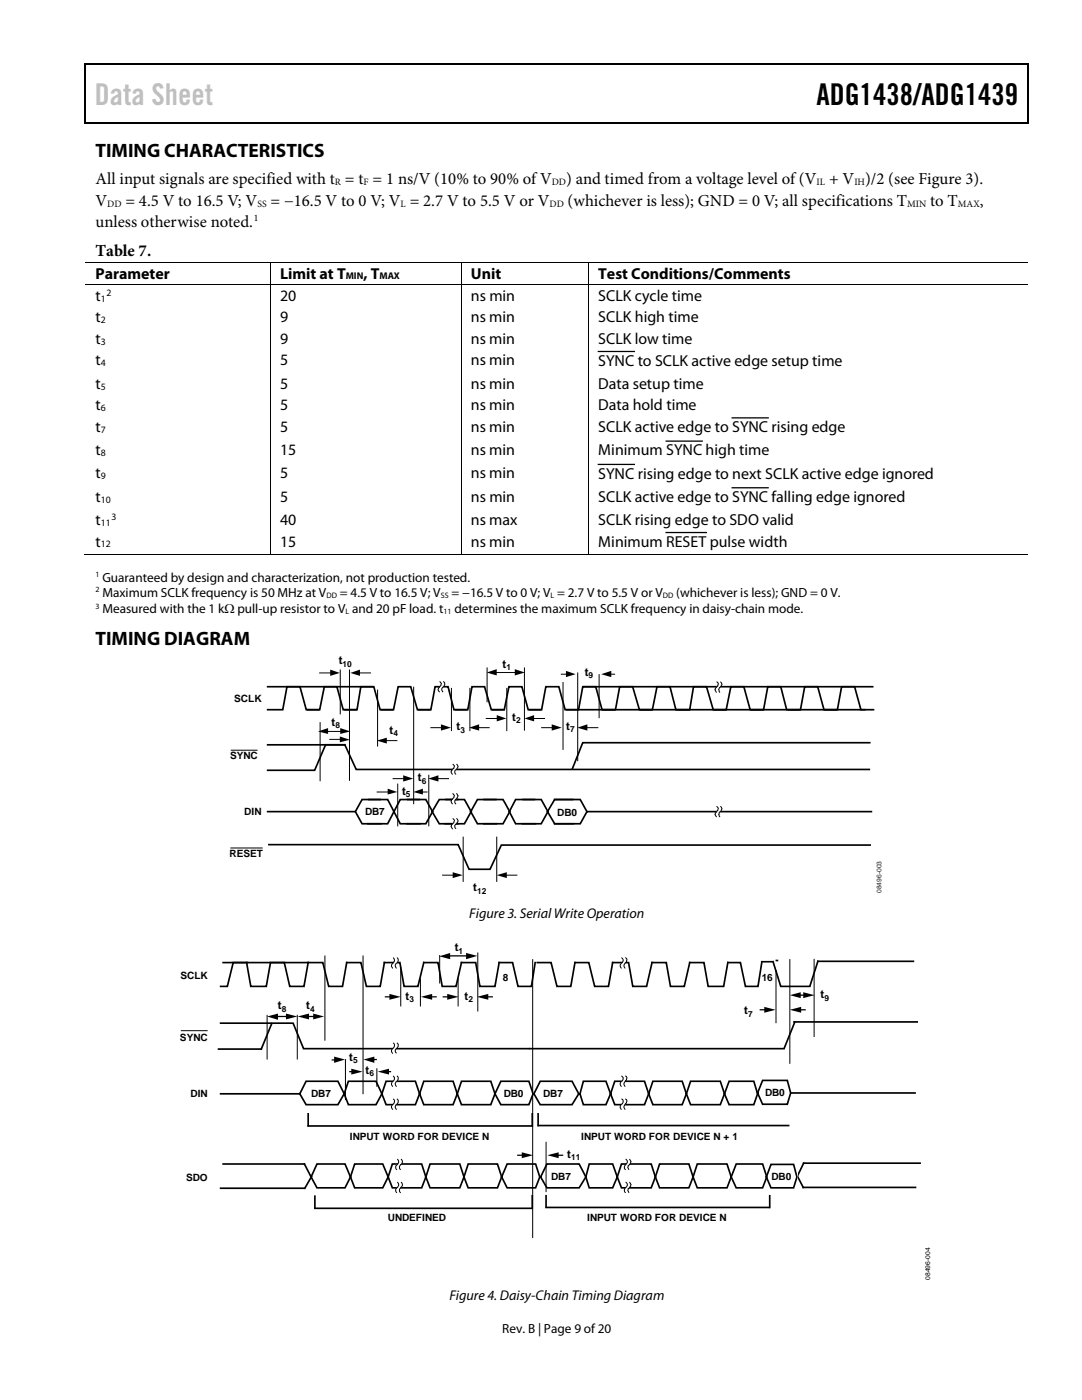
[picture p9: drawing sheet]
<svg xmlns="http://www.w3.org/2000/svg" width="216mm" height="279mm" viewBox="0 0 216 279" stroke-linecap="round" stroke-linejoin="round" font-family="sans-serif">
<g fill="#000">
<path d="M16.9 12.7h.2v1h-.2zM16.9 12.7h.2v.3h-.2zM82.5 12.7h.3v.3h-.3zM205.1 12.7h.2v1h-.2zM205.1 12.7h.2v.3h-.2zM16.9 24.4h.2v.3h-.2zM82.3 24.4h.2v.3h-.2zM205.1 24.4h.2v.3h-.2zM53.9 52.2h.2v.2h-.2zM53.9 56.8h.2v.1h-.2zM92 52.2h.1v.2h-.1zM92 56.8h.1v.1h-.1z"/>
<path d="M117.4 52.2h.2v.2h-.2zM117.4 56.8h.2v.1h-.2zM53.9 110.6h.2v.2h-.2zM92 110.6h.1v.2h-.1zM117.4 110.6h.2v.2h-.2zM65.9 133.6l1.9 .7-1.9 .6zM69.9 134.3l1.9-.7v1.3zM97.1 134.2l2-.6v1.2zM102.7 133.6l2 .6-2 .6zM112.9 133.9l2 .7-2 .5zM120 134.6l2-.7v1.2zM63.5 146l2-.7v1.2z"/>
<path d="M67.8 147l2 .6-2 .5zM67.9 145.3l2 .7-2 .5zM75.2 147.8l2-.6v1.2zM77.4 157.4l1.9 .7-1.9 .5zM80.5 154.7l2 .7-2 .6zM82.5 158.1l1.9-.7v1.2zM85.5 155.4l2-.7v1.3zM88 144.6l2 .6-2 .6zM93.6 145.2l2-.6v1.2zM99.1 142.7l1.9 .7-1.9 .6zM104.6 143.4l2-.7v1.3zM110.1 144.6l2 .6-2 .6z"/>
<path d="M115.2 145.2l2-.6v1.2zM90.3 174.1l2 .6-2 .5zM99.1 174.7l2-.6v1.1z"/>
</g>
<path d="M17 13.7v10.7M17.1 12.8h65.4M82.8 12.8h122.3M205.2 13.7v10.7M17.1 24.5h188M119.4 70.1h7.2M119.4 92.7h7.2M132.9 88h7.2M146.1 83.4h7.2M146.1 97.3h7.2M132.9 106.3h8" fill="none" stroke="#000" stroke-width=".25"/>
<g fill="none" stroke="#000" stroke-width=".2">
<path d="M17.1 52.3h36.8M17.1 56.9h36.8M54 52.4v4.4M54 56.9v53.7M54.1 52.3h37.9M54.1 56.9h37.9M92.1 52.4v4.4M92.1 56.9v53.7M92.1 52.3h25.3M92.1 56.9h25.3M117.5 52.4v4.4M117.5 56.9v53.7"/>
<path d="M117.6 52.3h87.5M117.6 56.9h87.5M16.9 110.7h37M54.1 110.7h37.9M92.1 110.7h25.3M117.6 110.7h87.5M63.8 134.3h2.5M67.9 133.7v8.8M69.7 133.7v22M71.4 134.3h2.5M75.3 137.7v11.2M82.5 137.1v23.3"/>
<path d="M90.1 137.4v8.4M93.8 137.4v8.4M97.2 133.3v6.8M98.6 134.2h4.5M101.1 137.4v8.4M104.6 133.3v12.4M112 134.6h1.3M112.3 136.2v13.4M115.3 134.3v17.5M119.5 134.6v8.6M121.6 134.6h1M46 149.7h5.4"/>
<path d="M63.9 144.2v11.6M65.1 146h3.2M65.8 147.6h2.4M75.3 158.1h2.4M76.7 147.8h2.5M78.4 155.4h2.6M79.4 156.5v8.3M84 158.1h1.2M85.6 154.7v10.1M86 145.2h2.3M87.1 155.4h2.4M95.1 145.2h2.5"/>
<path d="M97 143.4h2.5M106.2 143.4h2.5M108.1 145.2h2.4M116.8 145.2h2.5M88.3 174.7h2.4M92.4 167.1v8.8M99.1 167.1v8.8M100.8 174.7h2.3"/>
</g>
<g fill="none" stroke="#000" stroke-width=".33">
<path d="M53.4 137.1h20.9M116.5 137.1h57.6M53.4 141.6h3l.9-4.5h2.6l1.2 4.5h2.5M53.4 148.6h15.4M61.4 141.6h2.4l.9-4.5h2.5l1.3 4.5h2.6M68.8 141.6h2.4l.8-4.5h2.6l1.2 4.5h2.6M73.6 159.6h3.8l1.2 2.4M75.8 159.6h-3.6l-1.3 2.4h-17.5M76.1 141.6h2.4l.9-4.5h2.6l1.3 4.5h2.5M81.4 159.6h3.6l1.3 2.4-1.3 2.4h-3.8M83.5 141.6h2.5l.8-4.5h2.6l1.2 4.5h2.6M83.6 159.6h-3.7l-1.3 2.4"/>
<path d="M89 159.6h3.7l1.3 2.4-1.3 2.4h-3.9M90.9 141.6h2.4l.9-4.5h2.5l1.3 4.5h2.5M91.3 159.6h-3.7l-1.4 2.4 1.4 2.4h3.8M96.6 159.6h3.8l1.3 2.4-1.3 2.4h-3.9M98.3 141.6h2.3l.9-4.5h2.6l1.3 4.5h2.5M99 159.6h-3.7l-1.4 2.4 1.4 2.4h3.7M104.4 159.6h3.6l1.3 2.4-1.3 2.4h-3.8M105.6 141.6h2.5l.8-4.5h2.6l1.3 4.5h2.5M106.7 159.6h-3.8l-1.3 2.4 1.3 2.4h3.9M110.7 159.6h5.1l1.3 2.4M113.1 141.6h2.3l.9-4.5h2.6l1.2 4.5h2.5M114.3 159.6h-3.6l-1.5 2.4 1.5 2.4h3.7"/>
<path d="M115.5 141.6h57M120.4 141.6h2.4l.8-4.5h2.6l1.4 4.5h2.4M127.7 141.6h2.5l.9-4.5h2.6l1.2 4.5h2.6M135.2 141.6h2.4l.8-4.5h2.6l1.3 4.5h2.4M142.5 141.6h2.4l.9-4.5h2.6l1.3 4.5h2.5M149.9 141.6h2.5l.8-4.5h2.6l1.2 4.5h2.6M157.3 141.6h2.4l.9-4.5h2.6l1.2 4.5h2.5M164.7 141.6h2.4l.8-4.5h2.6l1.3 4.5h2.5M173.5 153.6h-102.4l-2.3-5h-3.8l-2.2 5.1h-9.4M173.5 148.2h-57.2l-2.1 5.3M53.7 168.6h37.7l2.2 4.9h4.2l2.2-4.8h73.6M70.9 162l1.3 2.4h3.8"/>
<path d="M78.6 162l-1.2 2.4h-4M78.6 162l1.3 2.4h3.9M173.9 162h-56.8l-1.3 2.4h-5.1"/>
</g>
<path d="M110.8 160.6h5v3.3h-5z" fill="#fff"/>
<g fill="none" stroke="#fff" stroke-width=".58">
<path d="M88.2 136a.76 .76 0 0 1-.2 1.2l-.2 .6 .3 .3M143.4 136.1a.68 .68 0 0 1-.2 1.1l-.1 .6 .2 .4M90.7 152.5a.68 .68 0 0 1-.1 1.1l-.2 .6 .3 .4M90.7 158.3a.76 .76 0 0 1-.1 1.3l-.2 .5 .3 .4M90.7 163.3a.68 .68 0 0 1-.1 1.2l-.2 .6 .3 .4M143.4 160.9a.76 .76 0 0 1-.2 1.2l-.1 .5 .2 .5M78.8 191.1l.2 .3a.91 .91 0 0 1-.4 1l-.1 .5 .3 .4M124.4 191.1a1.03 1.03 0 0 1-.3 1.5l.2 .7M78.8 214.7a.64 .64 0 0 1 .3 .6 .64 .64 0 0 1-.4 .6l-.2 .6 .3 .4M78.8 219.3a.64 .64 0 0 1 .3 .6 .64 .64 0 0 1-.4 .6l-.2 .5 .3 .5M78.8 208.1a.64 .64 0 0 1 .3 .6 .64 .64 0 0 1-.4 .6l-.2 .6 .3 .4M124.4 219.3a.68 .68 0 0 1-.1 1.2l-.2 .5 .2 .5"/>
<path d="M124.4 214.7a.68 .68 0 0 1-.1 1.2l-.2 .6 .2 .4M79.6 235.9a.8 .8 0 0 1-.2 1.3l-.1 .4 .3 .5M79.6 231.3a.8 .8 0 0 1-.2 1.3l-.1 .4 .3 .5M125.3 235.9a1.03 1.03 0 0 1-.4 1.5v.3l.3 .4M125.3 231.3a1.03 1.03 0 0 1-.4 1.5v.3l.3 .4"/>
</g>
<g fill="none" stroke="#000" stroke-width=".2">
<path d="M87.7 136a.8 .8 0 0 1-.2 1.3l-.1 .3 .3 .5M88.5 136a1.03 1.03 0 0 1-.3 1.5l.2 .6M143 136.1l.2 .1a.9 .9 0 0 1-.5 1.2v.2l.3 .6M143.7 136.1a.68 .68 0 0 1-.1 1.1l-.2 .4 .3 .6M90.3 152.5l.4 .3-.1 .5a.71 .71 0 0 0-.5 .6 .71 .71 0 0 0 .2 .7M90.3 158.3a.8 .8 0 0 1-.2 1.3l-.1 .4 .3 .5M91.1 152.5a.73 .73 0 0 1-.3 1.2l-.1 .5 .3 .4M91.1 158.3a.8 .8 0 0 1-.3 1.3l-.1 .5 .3 .4M46 169.2h6.4M90.3 163.3l.2 .2a.78 .78 0 0 1-.4 1.1l-.1 .3 .3 .6M91.1 163.3a.68 .68 0 0 1-.2 1.2l-.2 .6 .3 .3M143 160.9a.8 .8 0 0 1-.3 1.3v.4l.3 .5"/>
<path d="M143.7 160.9a.68 .68 0 0 1-.1 1.2l-.2 .5 .3 .5M64.8 190.7v17M72.4 190.7v27.7M78.5 191.1a1.03 1.03 0 0 1-.4 1.5l.3 .7M79.2 191.1a.68 .68 0 0 1-.2 1.2l-.1 .6 .2 .4M80 192.9v8M83.9 195.3v5.6M87.7 190.6v5.7M91.4 195.3v5.6M95.3 190.1v11.8M106.3 191.5v55.5M124 191.1l.3 .3a.91 .91 0 0 1-.5 1v.5l.2 .4"/>
<path d="M124.8 191.1l.2 .2a.97 .97 0 0 1-.4 1.1l-.1 .5 .3 .4M154.8 193.6v10.6M157.6 191.5v20.7M162.4 191.4v15.5M53.3 202.5v9M59.3 202.5v9M68.9 211.4v8.1M75.2 213.2v3.7M78.5 214.7a.68 .68 0 0 1-.2 1.2l-.2 .6 .3 .4M78.5 219.3a.68 .68 0 0 1-.2 1.2l-.2 .5 .3 .5M78.5 208.1a.68 .68 0 0 1-.2 1.2l-.2 .6 .3 .4M79.2 219.3a.68 .68 0 0 1-.2 1.2l-.1 .5 .2 .5"/>
<path d="M79.2 214.7a.68 .68 0 0 1-.2 1.2l-.1 .6 .2 .4M79.2 208.1a.68 .68 0 0 1-.2 1.2l-.1 .6 .2 .3M124 219.3a.64 .64 0 0 1 .3 .6 .64 .64 0 0 1-.4 .6l-.1 .5 .2 .5M124 214.7a.64 .64 0 0 1 .3 .6 .64 .64 0 0 1-.4 .6l-.1 .6 .2 .4M124.8 219.3l.3 .3-.1 .5a.87 .87 0 0 0-.2 1.4M124.8 214.7l.3 .3-.1 .5a.87 .87 0 0 0-.2 1.4M79.3 235.9a1.03 1.03 0 0 1-.3 1.5v.3l.2 .4M79.3 231.3a1.03 1.03 0 0 1-.3 1.5v.3l.2 .4M80 235.9a.76 .76 0 0 1-.1 1.2l-.2 .6 .3 .4M80 231.3a.76 .76 0 0 1-.1 1.3l-.2 .5 .3 .4M109 228v9.8M124.8 235.9l.3 .2a.91 .91 0 0 1-.4 1.1l-.1 .5 .2 .4"/>
<path d="M124.8 231.3l.3 .3a.91 .91 0 0 1-.4 1l-.1 .5 .2 .4M125.6 231.3a.8 .8 0 0 1-.3 1.3v.4l.2 .5M125.6 235.9a.8 .8 0 0 1-.3 1.3v.4l.2 .5"/>
</g>
<g fill="none" stroke="#000" stroke-width=".33">
<path d="M49.2 192.1l.8 4.8h3.1l.9-4.8h2.7l1.1 4.8h2.9l.8-4.8h-17M49.4 192.1h-2.9l-1.1 4.8h-1.4M61.6 192.1h2.8l1.2 4.8h2.7l.9-4.8h2.8l1.1 4.8h2.8l.8-4.8h3.1l.8 4.8h2.8l1.2-4.8h2.8l.8 4.8h2.8l1.1-4.8h2.8l.9 4.8h3l.8-4.8h2.7l1.1 4.8h2.6l.8-4.8M107.2 192.1h2.8l1.1 4.8h2.8l.8-4.8h2.8l1.2 4.8h2.7l.8-4.8h3.2l.9 4.8h2.7l1.1-4.8h2.8l.9 4.8h2.7l1.1-4.8h2.9l.8 4.8h3.1l.8-4.8h2.5l1 4.8h2.5l.8-4.8M152 191.9h2.2M154.3 191.9l1.5 4.9M155.8 196.9h5.7M182.3 191.9h-19.1l-1.6 4.9M44 204.2h14.5l2.1 5.1h44.9M44 218.3h15.7M54.2 204.3l-2.1 5.1h-8.5M61.1 215.8h6.3l1.3 2.5-1.3 2.2h-6.3l-1.3-2.2z"/>
<path d="M69.5 215.8h5.5l1.2 2.5-1.2 2.2h-5.5l-.8-2.2zM77 215.8h5.9l.8 2.5-.8 2.2h-5.9l-.8-2.2zM84.6 215.8h5.8l.8 2.5-.8 2.2h-5.8l-.9-2.2zM92.1 215.8h5.8l.9 2.5-.9 2.2h-5.8l-.9-2.2zM99.9 215.8h5.6l.9 2.5-.9 2.2h-5.6l-1.1-2.2zM105.7 209.3h50.7M107.8 215.8h6.3l1.4 2.5-1.4 2.2h-6.3l-1.3-2.2zM116.4 215.8h4.5l.9 2.5-.9 2.2h-4.5l-.7-2.2zM122.7 215.8h5.9l.8 2.5-.8 2.2h-5.9l-.9-2.2zM130.3 215.8h5.8l.9 2.5-.9 2.2h-5.8l-.9-2.2zM137.8 215.8h5.9l.9 2.5-.9 2.2h-5.9l-.8-2.2zM145.5 215.8h4.9l.8 2.5-.8 2.2h-4.9l-.9-2.2z"/>
<path d="M152.2 215.6h4.9l.7 2.5-.7 2.3h-4.9l-1-2.3zM157.9 218.1h24.7M158.4 203.9h24.6M158.6 203.9l-2.1 5.2M44 237.1h16.7M44.5 232.3h16.2l1.3 2.4M61.5 224.7h44.7M61.5 222.3v2.3M62.2 234.8l-1.4 2.3M62.8 238.7v2.3M63.2 232.3h5.6l1.1 2.6-1.1 2.2h-5.6l-1.1-2.2zM70.8 232.3h5.6l1.1 2.6-1.1 2.2h-5.6l-.9-2.2z"/>
<path d="M78.3 232.3h5.8l.9 2.6-.9 2.2h-5.8l-.8-2.2zM85.8 232.3h5.9l.9 2.6-.9 2.2h-5.9l-.8-2.2zM93.4 232.3h5.9l.8 2.6-.8 2.2h-5.9l-.8-2.2zM101.2 232.3h5.7l.8 2.6-.8 2.2h-5.7l-1.1-2.2zM106.2 222.3v2.3M106.2 238.6v2.5M107.4 222.3v2.3M107.5 224.6h49.9M109 238.6v2.2M109.1 232.3h6.5l1.3 2.6-1.3 2.2h-6.5l-1.2-2.2zM117.6 232.3h4.6l1 2.6-1 2.2h-4.6l-.7-2.2zM124 232.3h5.9l.9 2.6-.9 2.2h-5.9l-.8-2.2z"/>
<path d="M131.6 232.3h5.9l.8 2.6-.8 2.2h-5.9l-.8-2.2zM139.1 232.3h6l.8 2.6-.8 2.2h-6l-.8-2.2zM146.9 232.3h5.3l.8 2.6-.8 2.2h-5.3l-1-2.2zM153.6 238.6v2.4M159 234.6l1.3 2.4h22.4M183.6 232.1h-23.2l-1.2 2.5M62.8 241.1h43.3M109 241h44.3"/>
</g>
<path d="M55 202.9h2.5z" fill="#fff"/>
<path d="M55 202.9h2.5" fill="none" stroke="#000" stroke-width=".25"/>
<path d="M53.3 202.9l2.2-.6v1.2zM57.1 202.3l2.2 .6-2.2 .5z" fill="#000"/>
<path d="M89.1 190.8h4.3z" fill="#fff"/>
<path d="M89.1 190.8h4.3" fill="none" stroke="#000" stroke-width=".25"/>
<path d="M87.7 190.9l2.1-.7v1.2zM93 190.2l2.3 .6-2.3 .6z" fill="#000"/>
<path d="M158.9 198.6h2.5z" fill="#fff"/>
<path d="M158.9 198.6h2.5" fill="none" stroke="#000" stroke-width=".25"/>
<path d="M157.6 198.6l2.2-.6v1.2zM160.3 198l2.2 .6-2.2 .6z" fill="#000"/>
<path d="M60.8 202.9h2.5z" fill="#fff"/>
<path d="M76.8 198.9h1.3M85.8 198.9h1.3M88.3 198.9h1.4M97 198.9h1.3M60.8 202.9h2.5M151.6 201.5h1.3M159.4 201.5h1.4M103.2 230.6h1.3M111.1 230.6h1.3" fill="none" stroke="#000" stroke-width=".25"/>
<path d="M77.7 198.4l2.3 .5-2.3 .6zM84 198.9l2.2-.5v1.1zM89.2 198.4l2.3 .5-2.3 .6zM95.2 198.9l2.2-.5v1.1zM59.4 202.9l2.3-.6v1.1zM62.5 202.3l2.2 .6-2.2 .5zM152.5 200.9l2.3 .6-2.3 .6zM157.6 201.5l2.3-.6v1.2zM104.1 230l2.3 .6-2.3 .5zM109.2 230.6l2.3-.6v1.1z" fill="#000"/>
<path d="M153.5 233.1h5.7v3.4h-5.7z" fill="#fff"/>
<path d="M153.8 232.4h4.6l.6 2.5-.6 2.2h-4.6l-.9-2.2z" fill="none" stroke="#000" stroke-width=".33"/>
<path d="M66.2 211.5h.9M69.7 213.9h.8M74.3 211.5h.9M77.2 213.9h.8" fill="none" stroke="#000" stroke-width=".25"/>
<path d="M66.7 210.9l2.1 .6-2.1 .6zM70.1 213.3l2.3 .6-2.3 .6zM72.5 211.5l2.2-.6v1.2zM75.4 213.9l2.2-.6v1.2z" fill="#000"/>
<path d="M36.1 205.7h5.3" fill="none" stroke="#000" stroke-width=".2"/>
<text font-size="6" fill="#c1c1c1" x="18.9" y="21">Data Sheet</text>
<text font-size="6" x="162.9" y="21">ADG1438/ADG1439</text>
<g font-size="3.9">
<text x="19" y="31.3">TIMING CHARACTERISTICS</text>
<text x="19" y="128.7">TIMING DIAGRAM</text>
</g>
<g font-size="3.3">
<text x="19" y="36.8">All input signals are specified with t = t = 1 ns/V (10% to 90% of V</text>
<text x="19.1" y="41.1">V</text>
<text x="25" y="41.1">= 4.5 V to 16.5 V; V</text>
<text x="54" y="41.1">= −16.5 V to 0 V; V = 2.7 V to 5.5 V or V</text>
<text x="113" y="36.8">) and timed from a voltage level of (V</text>
<text x="113.3" y="41.1">(whichever is less); GND = 0 V; all specifications T</text>
<text x="165.4" y="36.8">+ V )/2 (see Figure 3).</text>
<text x="185.6" y="41.1">to T</text>
<text x="195.5" y="41.1">,</text>
<text x="19.1" y="45.3">unless otherwise noted.</text>
<text x="19.1" y="51">Table 7.</text>
</g>
<g font-size="3.2">
<text x="19" y="55.6">Parameter</text>
<text x="55.9" y="55.6">Limit at T</text>
<text x="72.5" y="55.6">, T</text>
<text x="94" y="55.6">Unit</text>
<text x="119.4" y="55.6">Test Conditions/Comments</text>
<text x="19" y="60">t</text>
<text x="19" y="64.3">t</text>
<text x="55.9" y="64.3">9</text>
<text x="55.9" y="60">20</text>
<text x="94" y="64.3">ns min</text>
<text x="94" y="60">ns min</text>
<text x="119.4" y="64.3">SCLK high time</text>
<text x="119.4" y="60">SCLK cycle time</text>
<text x="19" y="68.6">t</text>
<text x="55.9" y="68.6">9</text>
<text x="94" y="68.6">ns min</text>
<text x="119.4" y="68.6">SCLK low time</text>
<text x="19" y="72.9">t</text>
<text x="19" y="77.6">t</text>
<text x="55.9" y="72.9">5</text>
<text x="55.9" y="77.6">5</text>
<text x="94" y="72.9">ns min</text>
<text x="94" y="77.6">ns min</text>
<text x="119.4" y="77.6">Data setup time</text>
<text x="119.4" y="73">SYNC to SCLK active edge setup time</text>
<text x="19" y="81.9">t</text>
<text x="55.9" y="81.9">5</text>
<text x="94" y="81.9">ns min</text>
<text x="119.4" y="81.9">Data hold time</text>
<text x="19" y="86.2">t</text>
<text x="55.9" y="86.2">5</text>
<text x="94" y="86.2">ns min</text>
<text x="119.4" y="86.2">SCLK active edge to SYNC rising edge</text>
<text x="19" y="90.8">t</text>
<text x="19" y="95.5">t</text>
<text x="55.9" y="90.8">15</text>
<text x="55.9" y="95.5">5</text>
<text x="94" y="90.8">ns min</text>
<text x="94" y="95.5">ns min</text>
<text x="119.4" y="90.8">Minimum SYNC high time</text>
<text x="119.4" y="95.5">SYNC rising edge to next SCLK active edge ignored</text>
<text x="19" y="100.1">t</text>
<text x="55.9" y="100.1">5</text>
<text x="94" y="100.1">ns min</text>
<text x="119.4" y="100.2">SCLK active edge to SYNC falling edge ignored</text>
<text x="19" y="104.8">t</text>
<text x="55.9" y="104.8">40</text>
<text x="94" y="104.8">ns max</text>
<text x="119.4" y="104.8">SCLK rising edge to SDO valid</text>
<text x="19" y="109.1">t</text>
<text x="55.9" y="109.1">15</text>
<text x="94" y="109.1">ns min</text>
<text x="119.4" y="109.1">Minimum RESET pulse width</text>
</g>
<g font-size="2.8">
<text x="93.6" y="183.2">Figure 3. Serial Write Operation</text>
<text x="89.7" y="259.5">Figure 4. Daisy-Chain Timing Diagram</text>
</g>
<g font-size="2.6">
<text x="20.4" y="116.1">Guaranteed by design and characterization, not production tested.</text>
<text x="20.4" y="119.1">Maximum SCLK frequency is 50 MHz at V</text>
<text x="67.8" y="119.1">= 4.5 V to 16.5 V; V</text>
<text x="90.1" y="119.1">= −16.5 V to 0 V; V = 2.7 V to 5.5 V or V</text>
<text x="134.9" y="119.1">(whichever is less); GND = 0 V.</text>
<text x="20.4" y="122.4">Measured with the 1 kΩ pull-up resistor to V and 20 pF load. t</text>
<text x="90.7" y="122.4">determines the maximum SCLK frequency in daisy-chain mode.</text>
<text x="100.2" y="266">Rev. B | Page 9 of 20</text>
</g>
<g font-size="2.3">
<text x="67.6" y="132.5">t</text>
<text x="100.3" y="133.3">t</text>
<text x="116.7" y="134.9">t</text>
<text x="102.2" y="143.9">t</text>
<text x="66.1" y="144.8">t</text>
<text x="77.7" y="146.5">t</text>
<text x="91.1" y="145.8">t</text>
<text x="113" y="145.6">t</text>
<text x="83.4" y="156">t</text>
<text x="80.2" y="158.6">t</text>
<text x="94.4" y="177.8">t</text>
<text x="90.7" y="189.9">t</text>
<text x="55.5" y="201.4">t</text>
<text x="61.1" y="201.4">t</text>
<text x="80.9" y="199.6">t</text>
<text x="92.7" y="199.6">t</text>
<text x="148.5" y="202.4">t</text>
<text x="163.7" y="199.2">t</text>
<text x="69.7" y="211.7">t</text>
<text x="73" y="214.3">t</text>
<text x="113.2" y="231">t</text>
</g>
<g font-size="2">
<text x="46.7" y="140.2">SCLK</text>
<text x="45.9" y="151.5">SYNC</text>
<text x="48.8" y="162.7">DIN</text>
<text x="72.8" y="162.7">DB7</text>
<text x="111.2" y="162.9">DB0</text>
<text x="45.8" y="171.1">RESET</text>
<text x="36" y="195.3">SCLK</text>
<text x="100.4" y="195.8">8</text>
<text x="152" y="195.8">16</text>
<text x="35.9" y="207.7">SYNC</text>
<text x="38" y="219">DIN</text>
<text x="62.1" y="218.9">DB7</text>
<text x="100.5" y="218.9">DB0</text>
<text x="108.4" y="218.9">DB7</text>
<text x="152.7" y="218.7">DB0</text>
<text x="69.8" y="227.5">INPUT WORD FOR DEVICE N</text>
<text x="116" y="227.5">INPUT WORD FOR DEVICE N + 1</text>
<text x="37.1" y="235.7">SDO</text>
<text x="110" y="235.5">DB7</text>
<text x="153.9" y="235.5">DB0</text>
<text x="77.4" y="243.6">UNDEFINED</text>
<text x="117.2" y="243.6">INPUT WORD FOR DEVICE N</text>
</g>
<g font-size="1.9">
<text x="21.4" y="41.2">DD</text>
<text x="51.4" y="41.2">SS</text>
<text x="66.8" y="36.9">R</text>
<text x="72.5" y="36.9">F</text>
<text x="79.9" y="41.2">L</text>
<text x="109.7" y="41.2">DD</text>
<text x="110.1" y="36.9">DD</text>
<text x="162.9" y="36.9">IL</text>
<text x="170.5" y="36.9">IH</text>
<text x="181" y="41.2">MIN</text>
<text x="191.1" y="41.2">MAX</text>
<text x="50.7" y="44.1">1</text>
<text x="21.3" y="59">2</text>
<text x="69" y="55.8">MIN</text>
<text x="75.7" y="55.8">MAX</text>
<text x="20.1" y="60.2">1</text>
<text x="20.1" y="64.5">2</text>
<text x="20.1" y="68.8">3</text>
<text x="20.1" y="73.1">4</text>
<text x="20.1" y="77.8">5</text>
<text x="20.1" y="82.1">6</text>
<text x="20.1" y="86.4">7</text>
<text x="20.1" y="91">8</text>
<text x="20.1" y="95.7">9</text>
<text x="20.1" y="100.3">10</text>
<text x="20.1" y="104.9">11</text>
<text x="22.3" y="103.7">3</text>
<text x="20.1" y="109.2">12</text>
</g>
<g font-size="1.7">
<text x="68.4" y="133">10</text>
<text x="101" y="133.8">1</text>
<text x="117.5" y="135.4">9</text>
<text x="66.9" y="145.3">8</text>
<text x="78.5" y="147">4</text>
<text x="91.9" y="146.3">3</text>
<text x="103" y="144.4">2</text>
<text x="113.8" y="146.1">7</text>
<text x="81" y="159.1">5</text>
<text x="84.1" y="156.5">6</text>
<text x="95.2" y="178.3">12</text>
<text x="91.5" y="190.4">1</text>
<text x="56.2" y="201.9">8</text>
<text x="61.9" y="201.9">4</text>
<text x="81.7" y="200.1">3</text>
<text x="93.5" y="200.1">2</text>
<text x="149.3" y="202.9">7</text>
<text x="164.5" y="199.7">9</text>
<text x="70.4" y="212.2">5</text>
<text x="73.7" y="214.8">6</text>
<text x="114" y="231.5">11</text>
</g>
<g font-size="1.6">
<text x="19" y="115.2">1</text>
<text x="19" y="118.2">2</text>
<text x="65.1" y="119.3">DD</text>
<text x="87.9" y="119.3">SS</text>
<text x="109.9" y="119.3">L</text>
<text x="132.3" y="119.3">DD</text>
<text x="19" y="121.5">3</text>
<text x="68.9" y="122.6">L</text>
<text x="88.5" y="122.6">11</text>
</g>
<text font-size="1.3" fill="#231f20" x="175.9" y="178.2" transform="rotate(-90 175.9 178.2)">08496-003</text>
<text font-size="1.3" x="185.6" y="255.4" transform="rotate(-90 185.6 255.4)">08496-004</text>
</svg>
